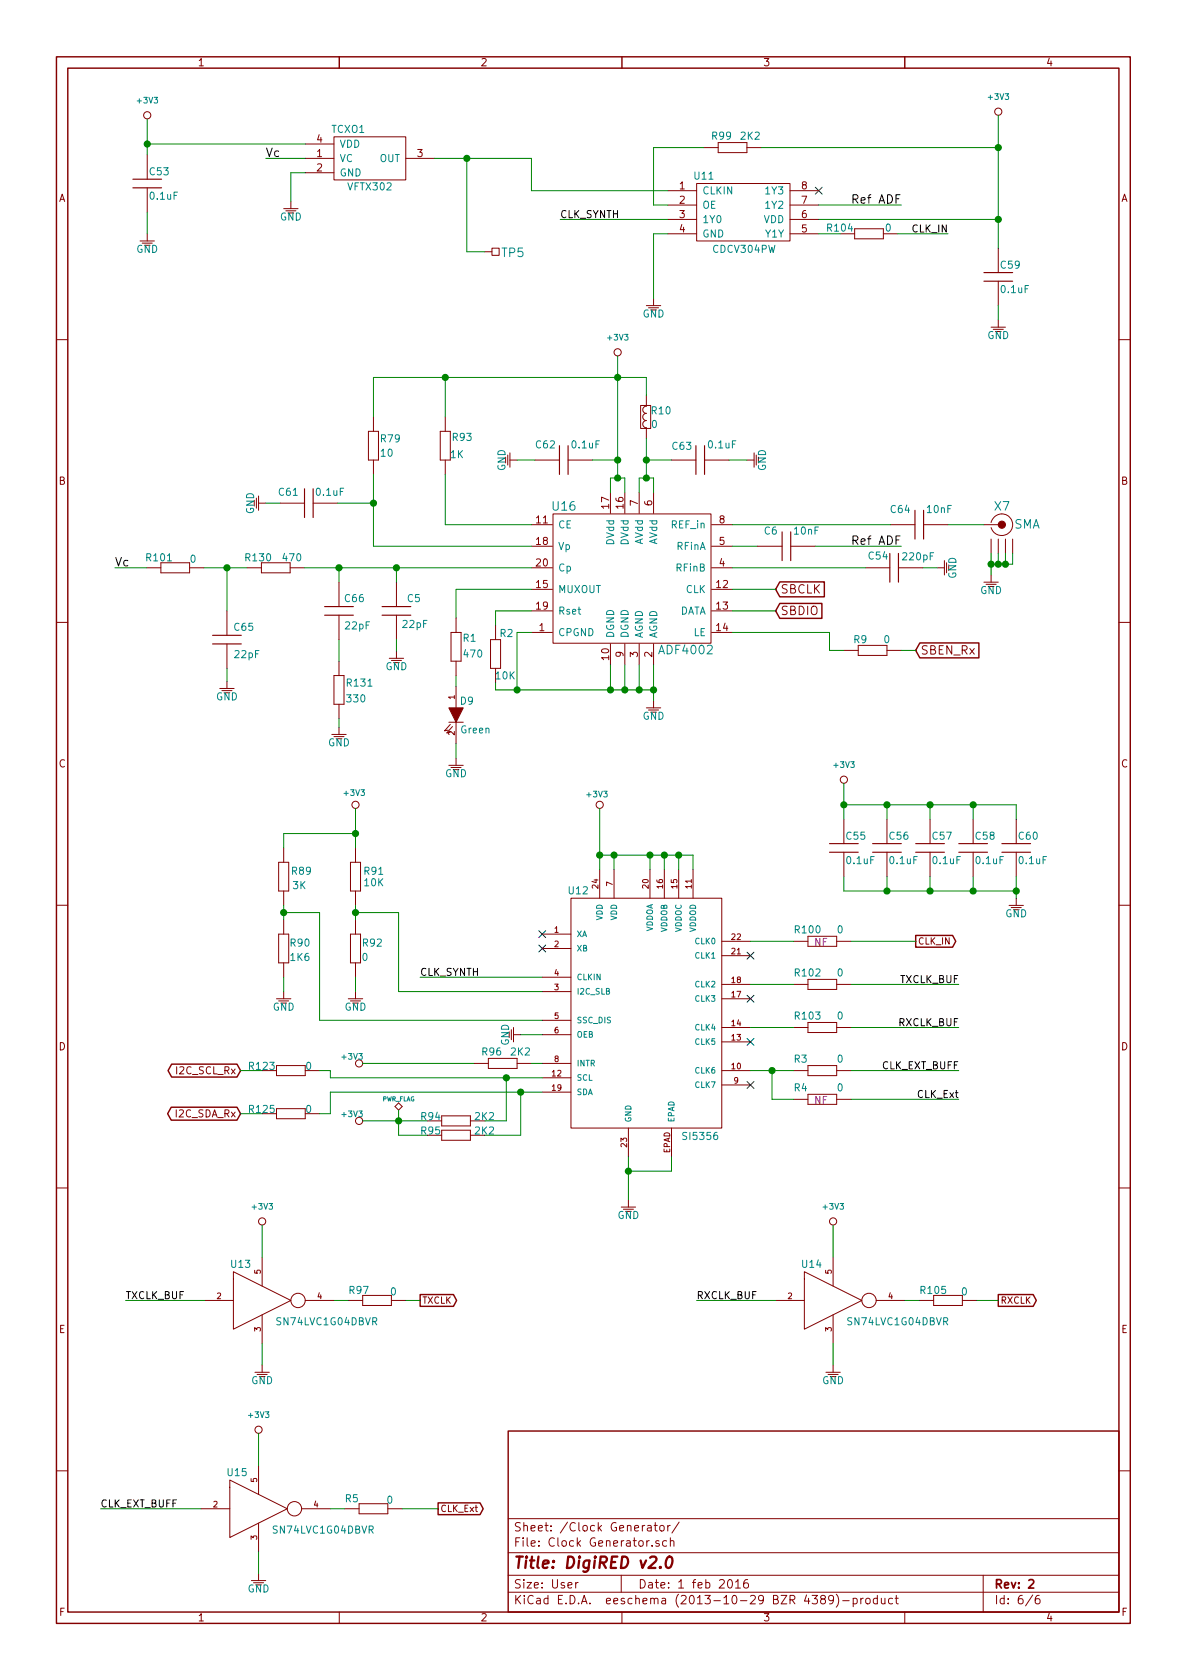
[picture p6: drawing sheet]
<svg xmlns="http://www.w3.org/2000/svg" width="210mm" height="297mm" viewBox="0 0 210 297" stroke-linecap="round" stroke-linejoin="round" font-family="sans-serif">
<g fill="none" stroke="#840000" stroke-width=".25">
<path d="M10 10h189.9v277h-189.9zM12 12.1h185.9v272.9h-185.9zM60 10v2.1M110 10v2.1M160 10v2.1M137.9 102.9h7.9v2.6h-7.9l-.7-1.3zM137.9 106.7h7.4v2.6h-7.4l-.7-1.3zM162.7 113.7h10.4v2.6h-10.4l-.8-1.3zM161.9 165.4h6.6l.5 1-.5 1.1h-6.6zM30.3 195.8h11.6l.6 1.1-.6 1.2h-11.6l-.7-1.2zM30.4 188.1h11.5l.6 1.2-.6 1.1h-11.5l-.7-1.1zM74.3 228.9h5.9l.5 1-.5 1.1h-5.9z"/>
<path d="M176.5 228.9h6.2l.6 1-.6 1.1h-6.2zM89.9 253h108v32h-108zM77.5 265.7h7.4l.5 1.1-.5 1h-7.4z"/>
</g>
<g fill="none" stroke="#840000" stroke-width=".18">
<path d="M26 27.4v4.3M26 33.2v4.3M50.2 36.9h2.5M51.4 35.6v1.3M54 28h5.1M54 30.5h5.1M54 25.5h5.1M59.1 24.2h12.7v7.6h-12.7zM71.8 28h5M118.1 33.7h5.1M118.1 36.3h5.1M118.1 38.8h5.1"/>
<path d="M123.2 32.4h16.5v10.2h-16.5zM124.5 26.1h2.5M127 25.2h5.1v1.8h-5.1zM132.1 26.1h2.5M139.7 33.7h5.1M139.7 36.3h5.1M139.7 38.8h5.1M24.8 42.6h2.5M26 41.3v1.3M85.7 44.5h1.3M87 43.9h1.3v1.2h-1.3zM114.3 54h2.5"/>
<path d="M115.6 52.8v1.2M118.1 41.3h5.1M139.7 41.3h5.1M151.1 40.4h5.1v1.8h-5.1zM156.2 41.3h2.5M175.3 57.8h2.5M176.5 43.9v4.3M176.5 49.7v4.3M176.5 56.6v1.2M10 60.1h2M65.2 76.3h1.7v5h-1.7zM66 73.7v2.6"/>
<path d="M77.9 76.3h1.7v5h-1.7zM78.7 73.7v2.6M113.3 71.7h1.8v4.1h-1.8zM114.3 69.9v1.9a.63 .63 0 0 0-.6 .7 .63 .63 0 0 0 .6 .6 .63 .63 0 0 0-.6 .6 .63 .63 0 0 0 .6 .7 .63 .63 0 0 0-.6 .6 .63 .63 0 0 0 .6 .6v1.9M197.9 60.1h2M28.4 99.5h5.1v1.8h-5.1zM45.7 89h1.3M45.7 87.7v2.5M46.2 99.5h5.1v1.8h-5.1zM49.5 89h4.3M55.4 89h4.3M66 81.3v2.6"/>
<path d="M78.7 81.3v2.6M90.2 81.3h1.2M90.2 80.1v2.5M94 92.8h3.7M94 96.6h3.7M94.6 81.3h4.3M97.8 90.9h27.9v22.8h-27.9zM100.5 81.3h4.3M107.9 87.1v3.7M110.5 87.1v3.7M113 87.1v3.7M115.6 87.1v3.7"/>
<path d="M118.7 81.3h4.4M124.6 81.3h4.3M125.8 92.8h3.7M125.8 96.6h3.7M132.1 81.3h1.2M133.3 80.1v2.5M134 96.6h4.3M139.8 96.6h4.3M157.5 92.8h4.3M163.3 92.8h4.3M167 99.1v2.6M174 92.8h2.5"/>
<path d="M175.3 92.4a1.94 1.94 0 0 1 2.9-1.2 1.94 1.94 0 0 1 .1 3.1 1.94 1.94 0 0 1-3-.9v-.1M175.3 95.3v2.6M176.5 95.3v2.6M177.8 95.3v2.6M179.1 95.3v2.6M10 110h2M25.9 100.4h2.5M33.5 100.4h2.6M40.1 108v4.3M40.1 113.9v4.3M43.7 100.4h2.5M51.3 100.4h2.5"/>
<path d="M59.1 119.4h1.7v5.1h-1.7zM59.9 102.9v4.4M59.9 108.8v4.3M59.9 116.9v2.5M68.8 116.4h2.6M70.1 102.9v4.4M70.1 108.8v4.3M70.1 115.1v1.3M79.8 111.8h1.7v5.1h-1.7zM80.6 109.3v2.5M80.6 116.9v2.5M86.7 113.1h1.8v5.1h-1.8z"/>
<path d="M87.6 110.6v2.5M87.6 118.2v2.5M94 100.4h3.7M94 111.8h3.7M94 104.2h3.7M94 108h3.7M107.9 113.8v3.7M110.5 113.8v3.7M113 113.8v3.7M115.6 113.8v3.7M125.8 100.4h3.7M125.8 111.8h3.7"/>
<path d="M125.8 104.2h3.7M125.8 108h3.7M149.2 115h2.6M151.8 114.1h5v1.8h-5zM153 100.4h4.4M156.8 115h2.6M158.9 100.4h4.3M165.7 100.4h1.3M174 102.9h2.5M175.3 101.7v1.2M197.9 110h2M38.9 121.7h2.5"/>
<path d="M40.1 120.5v1.2M58.7 129.9h2.5M59.9 124.5v2.6M59.9 128.6v1.3M79.4 127.7h2.5M79.4 135.3h2.5M79.6 128.1l-1 1.1 .6-.1M80 128.5l-1 1.1 .6-.1M80.6 121.3v3.9M80.6 127.7v3.8M80.6 134v1.3M114.3 125.2h2.5"/>
<path d="M115.6 123.9v1.3M49.3 152.5h1.8v5h-1.8zM50.2 149.9v2.6M50.2 157.5v2.6M62 152.5h1.8v5h-1.8zM62.9 149.9v2.6M62.9 157.5v2.6M101 158.8h26.6v40.7h-26.6zM106 153.7v5.1M108.6 153.7v5.1M114.9 153.7v5.1M117.5 153.7v5.1"/>
<path d="M120 153.7v5.1M122.6 153.7v5.1M149.2 144.8v4.4M149.2 150.7v4.3M156.8 144.8v4.4M156.8 150.7v4.3M164.5 144.8v4.4M164.5 150.7v4.3M172.1 144.8v4.4M172.1 150.7v4.3M179.7 144.8v4.4M179.7 150.7v4.3"/>
<path d="M179.7 158.8v1.3M10 160.1h2M48.9 176.6h2.5M49.3 165.2h1.8v5h-1.8zM50.2 162.6v2.6M50.2 170.2v2.6M50.2 175.3v1.3M61.6 176.6h2.5M62 165.2h1.8v5h-1.8zM62.9 162.6v2.6M62.9 170.2v2.6M62.9 175.3v1.3"/>
<path d="M95.9 165.2h5.1M95.9 167.7h5.1M95.9 175.3h5.1M95.9 172.8h5.1M127.6 166.4h5.1M127.6 176.6h5.1M127.6 169h5.1M127.6 174.1h5.1M140.3 166.4h2.6M140.3 174.1h2.6M142.9 165.5h5.1v1.8h-5.1zM142.9 173.2h5.1v1.7h-5.1z"/>
<path d="M148 166.4h2.5M148 174.1h2.5M178.4 160.1h2.6M197.9 160.1h2M48.9 188.4h5.1v1.8h-5.1zM48.9 196h5.1v1.8h-5.1zM54 189.3h2.5M54 196.9h2.5M69.8 195.6l.7-.6 .6 .6-.6 .7zM78.1 197.3h5.1v1.8h-5.1zM78.1 199.8h5.1v1.8h-5.1zM83.2 198.2h2.5"/>
<path d="M83.8 188h2.6M86.4 187.1h5v1.8h-5zM90.8 181.7v2.5M90.8 182.9h1.3M91.4 188h2.6M95.9 182.9h5.1M95.9 180.4h5.1M95.9 188h5.1M95.9 190.6h5.1M95.9 193.1h5.1M111.1 199.5v5M118.7 199.5v5"/>
<path d="M127.6 191.8h5.1M127.6 189.3h5.1M127.6 184.2h5.1M127.6 181.7h5.1M140.3 189.3h2.6M140.3 181.7h2.6M140.3 194.4h2.6M142.9 180.8h5.1v1.8h-5.1zM142.9 188.4h5.1v1.8h-5.1zM142.9 193.5h5.1v1.8h-5.1zM148 189.3h2.5M148 181.7h2.5"/>
<path d="M148 194.4h2.5M10 210h2M83.2 200.7h2.5M109.9 213.4h2.5M111.1 212.2v1.2M197.9 210h2M36.2 229.9h5.1M41.3 224.9l10.1 5-10.1 5.1zM46.4 222.3v5.1M46.4 232.5v5.1M54 229.9h5.1M61.6 229.9h2.5"/>
<path d="M64.1 229h5.1v1.8h-5.1zM69.2 229.9h2.6M137.2 229.9h5M142.2 224.9l10.2 5-10.2 5.1zM147.3 222.3v5.1M147.3 232.5v5.1M154.9 229.9h5.1M162.6 229.9h2.5M165.1 229h5.1v1.8h-5.1zM170.2 229.9h2.5M45.1 242.6h2.5M45.7 259.1v5.1"/>
<path d="M46.4 241.4v1.2M146 242.6h2.6M147.3 241.4v1.2M10 260.1h2M35.6 266.8h5M40.6 261.7l10.2 5.1-10.2 5zM44.4 279.5h2.6M45.7 269.3v5.1M45.7 278.2v1.3M53.3 266.8h5.1M61 266.8h2.5M63.5 265.9h5.1v1.8h-5.1z"/>
<path d="M68.6 266.8h2.5M89.9 278.5h108M89.9 274.5h108M89.9 268.5h108M101.8 279.8v1M102.2 279.8l-.4 .3M109.9 278.5v3M114.5 269.8h.6l.1 .9M115.2 270.1h-.5l-.2 .2 .2 .4 .5-.1M115.3 273.3v.1M115.7 269.7h.5M115.9 269.2v1.3l.3 .2"/>
<path d="M116.5 272.5a.37 .37 0 0 0-.5 .1v.2l.5 .2 .1 .1-.2 .3-.4-.1M116.7 269.8l.2-.1 .5 .1v.6l-.1 .2-.4 .1-.2-.1zM117.9 272.5l-.5-.1-.2 .3v.6l.2 .1 .5-.1M118.1 269.7v1M118.5 269.7l-.4 .3M118.5 272.5l.2-.1 .4 .1 .1 .9M118.5 271.9v1.5M120.1 269.1l-1.3 2M128.8 279.4l.2-.1a.81 .81 0 0 1 .6 .6 .81 .81 0 0 1-.3 .8l-.1 .1a.79 .79 0 0 1-.4-1.4zM130.1 279.7l.4-.4v1.5M132.2 279.3a.59 .59 0 0 0-.7 .6l.1 .8 .2 .1 .5-.1 .1-.6-.2-.2h-.4l-.3 .2M173.9 278.5v6.5"/>
<path d="M197.9 260.1h2M60 285v2M89.9 281.5h108M110 285v2M130.1 280.8h.8M145.4 282.7l-.3-.3 .1-.2 .2-.1 .4 .1 .2 .2-.1 .2-.6 .2a.48 .48 0 0 0-.1 .6l.2 .2 .5-.2a.48 .48 0 0 0-.2-.7M147.4 282.7l-.3 .3h-.3l-.3-.3v-.3l.2-.2 .4-.1 .2 .1a1.19 1.19 0 0 1-.2 1.3l-.4 .1M147.9 281.9a1.71 1.71 0 0 1 0 2.3M149 283h1.2M150.9 282.7l.4-.1 .3 .3-.1 .6h-.6M150.9 282.6v1.5M152.2 282.6v1"/>
<path d="M152.7 282.6l-.5 .3M153.2 282.7l.2-.1 .4 .1 .1 .6-.2 .2-.3 .1-.2-.2zM155.1 282.7l-.4-.1-.3 .3 .1 .5 .2 .2 .4-.1M155.1 282.1v1.5M155.9 282.6v.9l.4 .1 .2-.2M156.5 282.6v1M157.8 282.7l-.4-.1-.3 .3 .1 .5 .2 .2 .4-.1M158.3 282.6h.6M158.5 282.1v1.3l.4 .2M160 285v2M182.6 282l-1.2 1.9M183.8 282.1a.59 .59 0 0 0-.7 .6v.7l.2 .2 .5-.2 .1-.5-.1-.2h-.5l-.2 .2"/>
<circle cx="176.5" cy="19.7" r=".63"/>
<circle cx="26" cy="20.4" r=".63"/>
<circle cx="109.2" cy="62.3" r=".63"/>
<circle cx="149.2" cy="137.9" r=".63"/>
<circle cx="62.9" cy="142.3" r=".63"/>
<circle cx="106" cy="142.3" r=".63"/>
<circle cx="63.5" cy="188" r=".63"/>
<circle cx="63.5" cy="198.2" r=".63"/>
<circle cx="46.4" cy="216" r=".63"/>
<circle cx="147.3" cy="216" r=".63"/>
<circle cx="52.7" cy="229.9" r="1.27"/>
<circle cx="153.7" cy="229.9" r="1.27"/>
<circle cx="45.7" cy="252.8" r=".63"/>
<circle cx="52.1" cy="266.8" r="1.27"/>
</g>
<path d="M181.9 279.4l.3-.1h.3l.3 .4-.9 1.1h.9" fill="none" stroke="#840000" stroke-width=".3"/>
<path d="M116.8 277l.1 .1-.1 .1-.1-.1 .1-.1v.2M118 275.4a.46 .46 0 0 1 .5-.2 .46 .46 0 0 1 .4 .4 1.19 1.19 0 0 1-.8 1.6l-.2-.1a1.5 1.5 0 0 1 .1-1.7z" fill="none" stroke="#840000" stroke-width=".41"/>
<g fill="none" stroke="#000084" stroke-width=".18">
<path d="M144.2 33.1l1.2 1.2M145.4 33.1l-1.2 1.2M95.3 164.6l1.2 1.2M95.3 167.1l1.2 1.2M96.5 164.6l-1.2 1.2M96.5 167.1l-1.2 1.2M132.1 176l1.2 1.2M132.1 168.4l1.2 1.2M133.3 176l-1.2 1.2M133.3 168.4l-1.2 1.2M132.1 183.6l1.2 1.2M132.1 191.2l1.2 1.2"/>
<path d="M133.3 183.6l-1.2 1.2M133.3 191.2l-1.2 1.2"/>
</g>
<g fill="none" stroke="#840000" stroke-width=".2">
<path d="M23.5 33.2h5.1M23.5 31.7h5.1M174 49.7h5.1M174 48.2h5.1M98.9 78.8v5.1M100.5 78.8v5.1M123.1 78.8v5.1M124.6 78.8v5.1M53.8 86.4v5.1M55.4 86.4v5.1M138.3 94v5.1M139.8 94v5.1"/>
<path d="M157.4 97.9v5M158.9 97.9v5M161.8 90.2v5.1M163.3 90.2v5.1M37.6 112.3h5.1M37.6 113.9h5.1M57.4 107.3h5.1M57.4 108.8h5.1M67.6 107.3h5M67.6 108.8h5M146.7 150.7h5.1M146.7 149.2h5.1"/>
<path d="M154.3 150.7h5.1M154.3 149.2h5.1M161.9 150.7h5.1M161.9 149.2h5.1M169.5 150.7h5.1M169.5 149.2h5.1M177.2 150.7h5M177.2 149.2h5"/>
</g>
<g fill="#840000" stroke="#840000" stroke-width=".18">
<path d="M79.4 125.2h2.5l-1.3 2.5z"/>
<circle cx="177.2" cy="92.8" r=".63"/>
</g>
<g fill="none" stroke="#008400" stroke-width=".18">
<path d="M26 21v6.4M26 37.5v3.8M26 25.5h28M47 28h7M54 30.5h-2.6v5.1M76.8 28h17.2v5.7h24.1M82.5 28v16.5h3.2M99.1 38.8h19M124.5 26.1h-8.9v10.2h2.5M134.6 26.1h41.9M144.8 38.8h31.7M144.8 36.3h14.6"/>
<path d="M176.5 20.4v23.5M118.1 41.3h-2.5v11.5M144.8 41.3h3.8M158.7 41.3h8.9M176.5 54v2.6M78.7 66.7v7M109.2 62.9v21.6M114.3 69.9v-3.2h-48.3v7M114.3 77.5v7M47 89h2.5M59.7 89h6.3M66 83.9v12.7h28"/>
<path d="M78.7 83.9v8.9h15.3M91.4 81.3h3.2M104.8 81.3h4.4M107.9 87.1v-2.6h2.6v2.6M113 87.1v-2.6h2.6v2.6M114.3 81.3h4.4M128.9 81.3h3.2M129.5 96.6h4.5M129.5 92.8h28M144.1 96.6h15.3M167.6 92.8h6.4M175.3 97.9v3.8"/>
<path d="M176.5 97.9v1.9M177.8 97.9v1.9M179.1 97.9v1.9h-3.8M20.3 100.4h5.6M36.1 100.4h7.6M40.1 100.4v7.6M40.1 118.2v2.3M53.8 100.4h40.2M59.9 100.4v2.5M59.9 113.1v3.8M70.1 100.4v2.5M70.1 113.1v2"/>
<path d="M80.6 119.4v1.9M94 108h-6.4v2.6M94 104.2h-13.4v5.1M94 111.8h-2.6v10.2M107.9 117.5v4.5M110.5 117.5v4.5M113 117.5v4.5M115.6 117.5v6.4M129.5 108h7.7M129.5 104.2h7.7M129.5 111.8h17.2v3.2h2.5M129.5 100.4h23.5"/>
<path d="M159.4 115h2.5M163.2 100.4h2.5M59.9 127.1v1.5M80.6 131.5v2.5M87.6 120.7v1.3h28M149.2 138.5v6.3M62.9 142.9v7M62.9 147.4h-12.7v2.5M106 151.2h16.6v2.5M106 142.9v10.8M108.6 151.2v2.5M114.9 151.2v2.5"/>
<path d="M117.5 151.2v2.5M120 151.2v2.5M149.2 155v2.5h30.5M149.2 142.3h30.5v2.5M156.8 142.3v2.5M156.8 155v2.5M164.5 142.3v2.5M164.5 155v2.5M172.1 142.3v2.5M172.1 155v2.5M179.7 155v3.8M50.2 160.1v2.5"/>
<path d="M50.2 172.8v2.5M50.2 161.4h6.3v19h39.4M62.9 160.1v2.5M62.9 172.8v2.5M62.9 161.4h7.6v13.9h25.4M74.3 172.8h21.6M132.7 166.4h7.6M132.7 174.1h7.6M150.5 166.4h11.4M150.5 174.1h19M42.5 189.3h3.9M42.5 196.9h3.9"/>
<path d="M56.5 189.3h1.9v1.3h37.5M64.1 198.2h11.5M64.1 188h19.7M70.5 196.3v4.4h5.1M89.5 190.6v7.6h-3.8M92.1 193.1v7.6h-6.4M92.1 182.9h3.8M94 188h1.9M95.9 193.1h-37.5v3.8h-1.9M132.7 181.7h7.6M132.7 189.3h7.6M136.5 189.3v5.1h3.8"/>
<path d="M150.5 181.7h19M150.5 189.3h19M150.5 194.4h19M46.4 216.6v5.7M111.1 204.5v7.7M118.7 204.5v2.6h-7.6M147.3 216.6v5.7M22.2 229.9h14M46.4 237.6v3.8M59.1 229.9h2.5M71.8 229.9h2.5M123.2 229.9h14"/>
<path d="M147.3 237.6v3.8M160 229.9h2.6M172.7 229.9h3.8M45.7 253.4v5.7M17.8 266.8h17.8M45.7 274.4v3.8M58.4 266.8h2.6M71.1 266.8h6.4"/>
</g>
<g fill="#008400" stroke="#008400" stroke-width=".25">
<circle cx="50.2" cy="161.4" r=".51"/>
<circle cx="62.9" cy="161.4" r=".51"/>
<circle cx="117.5" cy="151.2" r=".51"/>
<circle cx="108.6" cy="151.2" r=".51"/>
<circle cx="89.5" cy="190.6" r=".51"/>
<circle cx="111.1" cy="207.1" r=".51"/>
<circle cx="92.1" cy="193.1" r=".51"/>
<circle cx="70.5" cy="198.2" r=".51"/>
<circle cx="164.5" cy="142.3" r=".51"/>
<circle cx="164.5" cy="157.5" r=".51"/>
<circle cx="172.1" cy="157.5" r=".51"/>
<circle cx="172.1" cy="142.3" r=".51"/>
<circle cx="156.8" cy="142.3" r=".51"/>
<circle cx="149.2" cy="142.3" r=".51"/>
<circle cx="106" cy="151.2" r=".51"/>
<circle cx="114.9" cy="151.2" r=".51"/>
<circle cx="120" cy="151.2" r=".51"/>
<circle cx="62.9" cy="147.4" r=".51"/>
<circle cx="156.8" cy="157.5" r=".51"/>
<circle cx="175.3" cy="99.8" r=".51"/>
<circle cx="176.5" cy="99.8" r=".51"/>
<circle cx="177.8" cy="99.8" r=".51"/>
<circle cx="115.6" cy="122" r=".51"/>
<circle cx="113" cy="122" r=".51"/>
<circle cx="110.5" cy="122" r=".51"/>
<circle cx="108" cy="122" r=".51"/>
<circle cx="91.4" cy="122" r=".51"/>
<circle cx="59.9" cy="100.4" r=".51"/>
<circle cx="40.1" cy="100.4" r=".51"/>
<circle cx="70.1" cy="100.4" r=".51"/>
<circle cx="176.5" cy="38.8" r=".51"/>
<circle cx="176.5" cy="26.1" r=".51"/>
<circle cx="114.3" cy="84.5" r=".51"/>
<circle cx="109.2" cy="84.5" r=".51"/>
<circle cx="109.2" cy="81.3" r=".51"/>
<circle cx="114.3" cy="81.3" r=".51"/>
<circle cx="109.2" cy="66.7" r=".51"/>
<circle cx="66" cy="89" r=".51"/>
<circle cx="78.7" cy="66.7" r=".51"/>
<circle cx="179.7" cy="157.5" r=".51"/>
<circle cx="136.5" cy="189.3" r=".51"/>
<circle cx="26" cy="25.5" r=".51"/>
<circle cx="82.5" cy="28" r=".51"/>
</g>
<text font-size="2.8" fill="#840000" x="90.9" y="277.3">Title: DigiRED v2.0</text>
<g font-size="2.1">
<text x="47" y="27.7">Vc</text>
<text x="151.2" y="36">Ref ADF</text>
<text x="20.3" y="100.1">Vc</text>
<text x="151.2" y="96.3">Ref ADF</text>
</g>
<g font-size="2.1" fill="#008484">
<text x="88.7" y="45.5">TP5</text>
<text x="97.8" y="90.3">U16</text>
<text x="175.9" y="90.3">X7</text>
<text x="179.2" y="93.5">SMA</text>
<text x="116.7" y="115.7">ADF4002</text>
</g>
<g font-size="2.1" fill="#840000">
<text x="138" y="104.9">SBCLK</text>
<text x="138" y="108.7">SBDIO</text>
<text x="162.8" y="115.7">SBEN_Rx</text>
<text x="90.9" y="273.5">File: Clock Generator.sch</text>
<text x="90.9" y="270.8">Sheet: /Clock Generator/</text>
<text x="90.9" y="280.9">Size: User</text>
<text x="112.9" y="280.9">Date: 1 feb 2016</text>
<text x="175.9" y="280.9">Rev: 2</text>
<text x="90.9" y="283.7">KiCad E.D.A. eeschema (2013-10-29 BZR 4389)-product</text>
<text x="175.9" y="283.7">Id: 6/6</text>
</g>
<g font-size="1.8" fill="#840000">
<text x="35" y="11.7">1</text>
<text x="85" y="11.7">2</text>
<text x="135" y="11.7">3</text>
<text x="185" y="11.7">4</text>
<text x="56" y="27.7">1</text>
<text x="56" y="25.2">4</text>
<text x="73.8" y="27.7">3</text>
<text x="10.4" y="35.7">A</text>
<text x="56" y="30.3">2</text>
<text x="120.2" y="33.5">1</text>
<text x="141.8" y="33.5">8</text>
<text x="198.2" y="35.7">A</text>
<text x="120.2" y="36">2</text>
<text x="120.2" y="38.5">3</text>
<text x="120.2" y="41.1">4</text>
<text x="141.8" y="41.1">5</text>
<text x="141.8" y="38.5">6</text>
<text x="141.8" y="36">7</text>
<text x="10.4" y="85.7">B</text>
<text x="107.7" y="89.9" transform="rotate(-90 107.7 89.9)">17</text>
<text x="110.2" y="89.9" transform="rotate(-90 110.2 89.9)">16</text>
<text x="112.8" y="89.4" transform="rotate(-90 112.8 89.4)">7</text>
<text x="115.3" y="89.4" transform="rotate(-90 115.3 89.4)">6</text>
<text x="198.2" y="85.7">B</text>
<text x="94.9" y="92.5">11</text>
<text x="127.2" y="92.5">8</text>
<text x="94.9" y="100.1">20</text>
<text x="94.9" y="96.3">18</text>
<text x="127.2" y="100.1">4</text>
<text x="127.2" y="96.3">5</text>
<text x="94.9" y="103.9">15</text>
<text x="94.9" y="107.8">19</text>
<text x="126.7" y="103.9">12</text>
<text x="126.7" y="107.8">13</text>
<text x="95.4" y="111.6">1</text>
<text x="126.7" y="111.6">14</text>
<text x="107.7" y="116.6" transform="rotate(-90 107.7 116.6)">10</text>
<text x="110.2" y="116.2" transform="rotate(-90 110.2 116.2)">9</text>
<text x="112.8" y="116.2" transform="rotate(-90 112.8 116.2)">3</text>
<text x="115.3" y="116.2" transform="rotate(-90 115.3 116.2)">2</text>
<text x="10.4" y="135.7">C</text>
<text x="198.2" y="135.7">C</text>
<text x="10.4" y="185.7">D</text>
<text x="198.2" y="185.7">D</text>
<text x="31.2" y="189.9">I2C_SCL_Rx</text>
<text x="31" y="197.5">I2C_SDA_Rx</text>
<text x="10.4" y="235.7">E</text>
<text x="198.3" y="235.7">E</text>
<text x="10.5" y="285.7">F</text>
<text x="35" y="286.7">1</text>
<text x="85" y="286.7">2</text>
<text x="135" y="286.7">3</text>
<text x="185" y="286.7">4</text>
<text x="198.3" y="285.7">F</text>
</g>
<g font-size="1.8" fill="#008484">
<text x="58.6" y="23.5">TCXO1</text>
<text x="60.1" y="28.6">VC</text>
<text x="60.1" y="26.1">VDD</text>
<text x="67" y="28.6">OUT</text>
<text x="126" y="24.7">R99</text>
<text x="131" y="24.7">2K2</text>
<text x="26.5" y="31">C53</text>
<text x="26.6" y="35.3">0.1uF</text>
<text x="60.1" y="31.2">GND</text>
<text x="61.7" y="33.6">VFTX302</text>
<text x="122.8" y="31.7">U11</text>
<text x="124.2" y="34.4">CLKIN</text>
<text x="135.5" y="34.4">1Y3</text>
<text x="49.5" y="39">GND</text>
<text x="124.2" y="36.9">OE</text>
<text x="124.2" y="39.4">1Y0</text>
<text x="124.2" y="42">GND</text>
<text x="135" y="39.4">VDD</text>
<text x="135.3" y="42">Y1Y</text>
<text x="135.5" y="36.9">1Y2</text>
<text x="146.4" y="40.9">R104</text>
<text x="156.6" y="40.9">0</text>
<text x="24.1" y="44.7">GND</text>
<text x="126.2" y="44.7">CDCV304PW</text>
<text x="177" y="47.5">C59</text>
<text x="177.1" y="51.8">0.1uF</text>
<text x="113.6" y="56.1">GND</text>
<text x="174.6" y="59.9">GND</text>
<text x="80.1" y="77.9">R93</text>
<text x="115.2" y="75.7">0</text>
<text x="115.3" y="73.2">R10</text>
<text x="67.4" y="78.2">R79</text>
<text x="67.4" y="80.7">10</text>
<text x="79.7" y="81">1K</text>
<text x="89.4" y="83.3" transform="rotate(-90 89.4 83.3)">GND</text>
<text x="94.8" y="79.3">C62</text>
<text x="101.2" y="79.3">0.1uF</text>
<text x="118.9" y="79.5">C63</text>
<text x="125.3" y="79.3">0.1uF</text>
<text x="135.4" y="83.3" transform="rotate(-90 135.4 83.3)">GND</text>
<text x="49.4" y="87.6">C61</text>
<text x="56" y="87.6">0.1uF</text>
<text x="44.9" y="90.9" transform="rotate(-90 44.9 90.9)">GND</text>
<text x="98.7" y="93.4">CE</text>
<text x="118.7" y="93.4">REF_in</text>
<text x="135.2" y="94.5">C6</text>
<text x="140.5" y="94.5">10nF</text>
<text x="157.6" y="90.7">C64</text>
<text x="164" y="90.7">10nF</text>
<text x="26" y="99.2">R101</text>
<text x="33.7" y="99.5">0</text>
<text x="43.5" y="99.2">R130</text>
<text x="50.1" y="99.2">470</text>
<text x="98.7" y="101">Cp</text>
<text x="98.7" y="97.2">Vp</text>
<text x="108.6" y="96.4" transform="rotate(-90 108.6 96.4)">DVdd</text>
<text x="111.1" y="96.4" transform="rotate(-90 111.1 96.4)">DVdd</text>
<text x="113.7" y="96.4" transform="rotate(-90 113.7 96.4)">AVdd</text>
<text x="116.2" y="96.4" transform="rotate(-90 116.2 96.4)">AVdd</text>
<text x="119.6" y="101">RFinB</text>
<text x="119.6" y="97.2">RFinA</text>
<text x="153.6" y="98.9">C54</text>
<text x="159.8" y="99">220pF</text>
<text x="61" y="106.4">C66</text>
<text x="72.1" y="106.4">C5</text>
<text x="98.7" y="104.8">MUXOUT</text>
<text x="121.2" y="104.8">CLK</text>
<text x="169.1" y="102.3" transform="rotate(-90 169.1 102.3)">GND</text>
<text x="173.3" y="105">GND</text>
<text x="41.5" y="111.5">C65</text>
<text x="61.1" y="111.3">22pF</text>
<text x="71.3" y="111">22pF</text>
<text x="81.9" y="113.4">R1</text>
<text x="88.4" y="112.6">R2</text>
<text x="98.7" y="112.5">CPGND</text>
<text x="98.7" y="108.6">Rset</text>
<text x="108.6" y="112.8" transform="rotate(-90 108.6 112.8)">DGND</text>
<text x="111.1" y="112.8" transform="rotate(-90 111.1 112.8)">DGND</text>
<text x="113.7" y="112.8" transform="rotate(-90 113.7 112.8)">AGND</text>
<text x="116.2" y="112.8" transform="rotate(-90 116.2 112.8)">AGND</text>
<text x="119.9" y="108.6">DATA</text>
<text x="122.6" y="112.5">LE</text>
<text x="151" y="113.7">R9</text>
<text x="156.3" y="113.7">0</text>
<text x="41.6" y="116.3">22pF</text>
<text x="68.1" y="118.5">GND</text>
<text x="82.1" y="116.2">470</text>
<text x="38.2" y="123.8">GND</text>
<text x="61.5" y="121.4">R131</text>
<text x="61.5" y="124.2">330</text>
<text x="81.4" y="124.6">D9</text>
<text x="87.7" y="120.1">10K</text>
<text x="58" y="131.9">GND</text>
<text x="81.5" y="129.7">Green</text>
<text x="113.6" y="127.2">GND</text>
<text x="78.7" y="137.4">GND</text>
<text x="149.7" y="148.4">C55</text>
<text x="157.3" y="148.4">C56</text>
<text x="164.9" y="148.4">C57</text>
<text x="172.6" y="148.4">C58</text>
<text x="180.2" y="148.4">C60</text>
<text x="51.7" y="154.6">R89</text>
<text x="64.5" y="154.6">R91</text>
<text x="149.8" y="152.8">0.1uF</text>
<text x="157.4" y="152.8">0.1uF</text>
<text x="165" y="152.8">0.1uF</text>
<text x="172.7" y="152.8">0.1uF</text>
<text x="180.3" y="152.8">0.1uF</text>
<text x="51.8" y="157.2">3K</text>
<text x="64.5" y="156.7">10K</text>
<text x="100.6" y="158.1">U12</text>
<text x="51.4" y="167.3">R90</text>
<text x="64.2" y="167.3">R92</text>
<text x="140.7" y="165">R100</text>
<text x="148.1" y="165">0</text>
<text x="177.7" y="162.2">GND</text>
<text x="51.4" y="169.9">1K6</text>
<text x="64.1" y="169.9">0</text>
<text x="140.7" y="172.6">R102</text>
<text x="148.1" y="172.6">0</text>
<text x="48.2" y="178.7">GND</text>
<text x="60.9" y="178.7">GND</text>
<text x="90" y="184.9" transform="rotate(-90 90 184.9)">GND</text>
<text x="140.7" y="180.2">R103</text>
<text x="148.1" y="180.2">0</text>
<text x="44.2" y="189.1">R123</text>
<text x="54.1" y="189.1">0</text>
<text x="85.3" y="186.6">R96</text>
<text x="90.4" y="186.6">2K2</text>
<text x="140.5" y="187.9">R3</text>
<text x="148.1" y="187.9">0</text>
<text x="44.2" y="196.8">R125</text>
<text x="54.1" y="196.8">0</text>
<text x="140.5" y="192.9">R4</text>
<text x="148.1" y="192.9">0</text>
<text x="74.5" y="198">R94</text>
<text x="74.5" y="200.6">R95</text>
<text x="84" y="198">2K2</text>
<text x="84" y="200.6">2K2</text>
<text x="121" y="201.5">SI5356</text>
<text x="109.2" y="215.5">GND</text>
<text x="40.9" y="224.1">U13</text>
<text x="141.9" y="224.1">U14</text>
<text x="61.8" y="228.8">R97</text>
<text x="69.1" y="229">0</text>
<text x="162.9" y="228.8">R105</text>
<text x="170.1" y="229">0</text>
<text x="49.1" y="234.3">SN74LVC1G04DBVR</text>
<text x="150.1" y="234.3">SN74LVC1G04DBVR</text>
<text x="44.4" y="244.7">GND</text>
<text x="145.4" y="244.7">GND</text>
<text x="40.3" y="261">U15</text>
<text x="61.1" y="265.6">R5</text>
<text x="68.5" y="265.8">0</text>
<text x="48.5" y="271.1">SN74LVC1G04DBVR</text>
<text x="43.8" y="281.5">GND</text>
</g>
<g font-size="1.8">
<text x="99.1" y="38.5">CLK_SYNTH</text>
<text x="161.3" y="41.1">CLK_IN</text>
<text x="74.3" y="172.5">CLK_SYNTH</text>
<text x="159" y="173.8">TXCLK_BUF</text>
<text x="158.8" y="181.4">RXCLK_BUF</text>
<text x="155.8" y="189">CLK_EXT_BUFF</text>
<text x="162.2" y="194.1">CLK_Ext</text>
<text x="22.2" y="229.7">TXCLK_BUF</text>
<text x="123.2" y="229.7">RXCLK_BUF</text>
<text x="17.8" y="266.5">CLK_EXT_BUFF</text>
</g>
<g font-size="1.8" fill="#840084">
<text x="144" y="167.2">NF</text>
<text x="144" y="195.2">NF</text>
</g>
<g font-size="1.6" fill="#840000">
<text x="162.3" y="167">CLK_IN</text>
<text x="74.7" y="230.5">TXCLK</text>
<text x="176.9" y="230.5">RXCLK</text>
<text x="77.9" y="267.3">CLK_Ext</text>
</g>
<g font-size="1.4" fill="#008484">
<text x="174.9" y="17.6">+3V3</text>
<text x="24.4" y="18.3">+3V3</text>
<text x="107.5" y="60.2">+3V3</text>
<text x="147.5" y="135.7">+3V3</text>
<text x="60.9" y="140.7">+3V3</text>
<text x="103.9" y="141">+3V3</text>
<text x="102" y="165.7">XA</text>
<text x="106.6" y="162.8" transform="rotate(-90 106.6 162.8)">VDD</text>
<text x="109.1" y="162.8" transform="rotate(-90 109.1 162.8)">VDD</text>
<text x="115.4" y="164.9" transform="rotate(-90 115.4 164.9)">VDDOA</text>
<text x="118" y="164.9" transform="rotate(-90 118 164.9)">VDDOB</text>
<text x="120.5" y="164.9" transform="rotate(-90 120.5 164.9)">VDDOC</text>
<text x="122.9" y="166.9">CLK0</text>
<text x="123.1" y="164.9" transform="rotate(-90 123.1 164.9)">VDDOD</text>
<text x="102" y="168.2">XB</text>
<text x="102" y="173.3">CLKIN</text>
<text x="122.9" y="169.5">CLK1</text>
<text x="102" y="175.8">I2C_SLB</text>
<text x="122.9" y="177.1">CLK3</text>
<text x="122.9" y="174.6">CLK2</text>
<text x="102" y="180.9">SSC_DIS</text>
<text x="102" y="183.5">OEB</text>
<text x="122.9" y="184.7">CLK5</text>
<text x="122.9" y="182.2">CLK4</text>
<text x="60.6" y="187.3">+3V3</text>
<text x="102" y="188.5">INTR</text>
<text x="102" y="191.1">SCL</text>
<text x="122.9" y="189.8">CLK6</text>
<text x="60.6" y="197.5">+3V3</text>
<text x="102" y="193.6">SDA</text>
<text x="122.9" y="192.3">CLK7</text>
<text x="111.6" y="198.4" transform="rotate(-90 111.6 198.4)">GND</text>
<text x="119.3" y="198.4" transform="rotate(-90 119.3 198.4)">EPAD</text>
<text x="44.7" y="213.9">+3V3</text>
<text x="145.6" y="213.9">+3V3</text>
<text x="44" y="250.7">+3V3</text>
</g>
<g font-size="1.4" fill="#840000">
<text x="80.4" y="123.6" transform="rotate(-90 80.4 123.6)">1</text>
<text x="80.4" y="130" transform="rotate(-90 80.4 130)">2</text>
<text x="105.8" y="157.1" transform="rotate(-90 105.8 157.1)">24</text>
<text x="108.3" y="156.7" transform="rotate(-90 108.3 156.7)">7</text>
<text x="114.7" y="157.1" transform="rotate(-90 114.7 157.1)">20</text>
<text x="117.2" y="157.1" transform="rotate(-90 117.2 157.1)">16</text>
<text x="119.8" y="157.1" transform="rotate(-90 119.8 157.1)">15</text>
<text x="122.3" y="157.1" transform="rotate(-90 122.3 157.1)">11</text>
<text x="98" y="164.9">1</text>
<text x="98" y="167.4">2</text>
<text x="129.4" y="166.2">22</text>
<text x="98" y="172.5">4</text>
<text x="129.4" y="168.7">21</text>
<text x="129.4" y="173.8">18</text>
<text x="98" y="175.1">3</text>
<text x="129.4" y="176.3">17</text>
<text x="98" y="180.1">5</text>
<text x="98" y="182.7">6</text>
<text x="129.4" y="184">13</text>
<text x="129.4" y="181.4">14</text>
<text x="97.6" y="190.3">12</text>
<text x="98" y="187.8">8</text>
<text x="129.4" y="189">10</text>
<text x="129.8" y="191.6">9</text>
<text x="97.6" y="192.8">19</text>
<text x="110.9" y="202.8" transform="rotate(-90 110.9 202.8)">23</text>
<text x="118.5" y="203.9" transform="rotate(-90 118.5 203.9)">EPAD</text>
<text x="46.1" y="225.2" transform="rotate(-90 46.1 225.2)">5</text>
<text x="147.1" y="225.2" transform="rotate(-90 147.1 225.2)">5</text>
<text x="38.4" y="229.7">2</text>
<text x="56.1" y="229.7">4</text>
<text x="139.3" y="229.7">2</text>
<text x="157.1" y="229.7">4</text>
<text x="46.1" y="235.4" transform="rotate(-90 46.1 235.4)">3</text>
<text x="147.1" y="235.4" transform="rotate(-90 147.1 235.4)">3</text>
<text x="45.5" y="262.1" transform="rotate(-90 45.5 262.1)">5</text>
<text x="37.7" y="266.5">2</text>
<text x="55.5" y="266.5">4</text>
<text x="45.5" y="272.2" transform="rotate(-90 45.5 272.2)">3</text>
</g>
<text font-size="1.1" fill="#008484" x="67.5" y="194.7">PWR_FLAG</text>
</svg>
